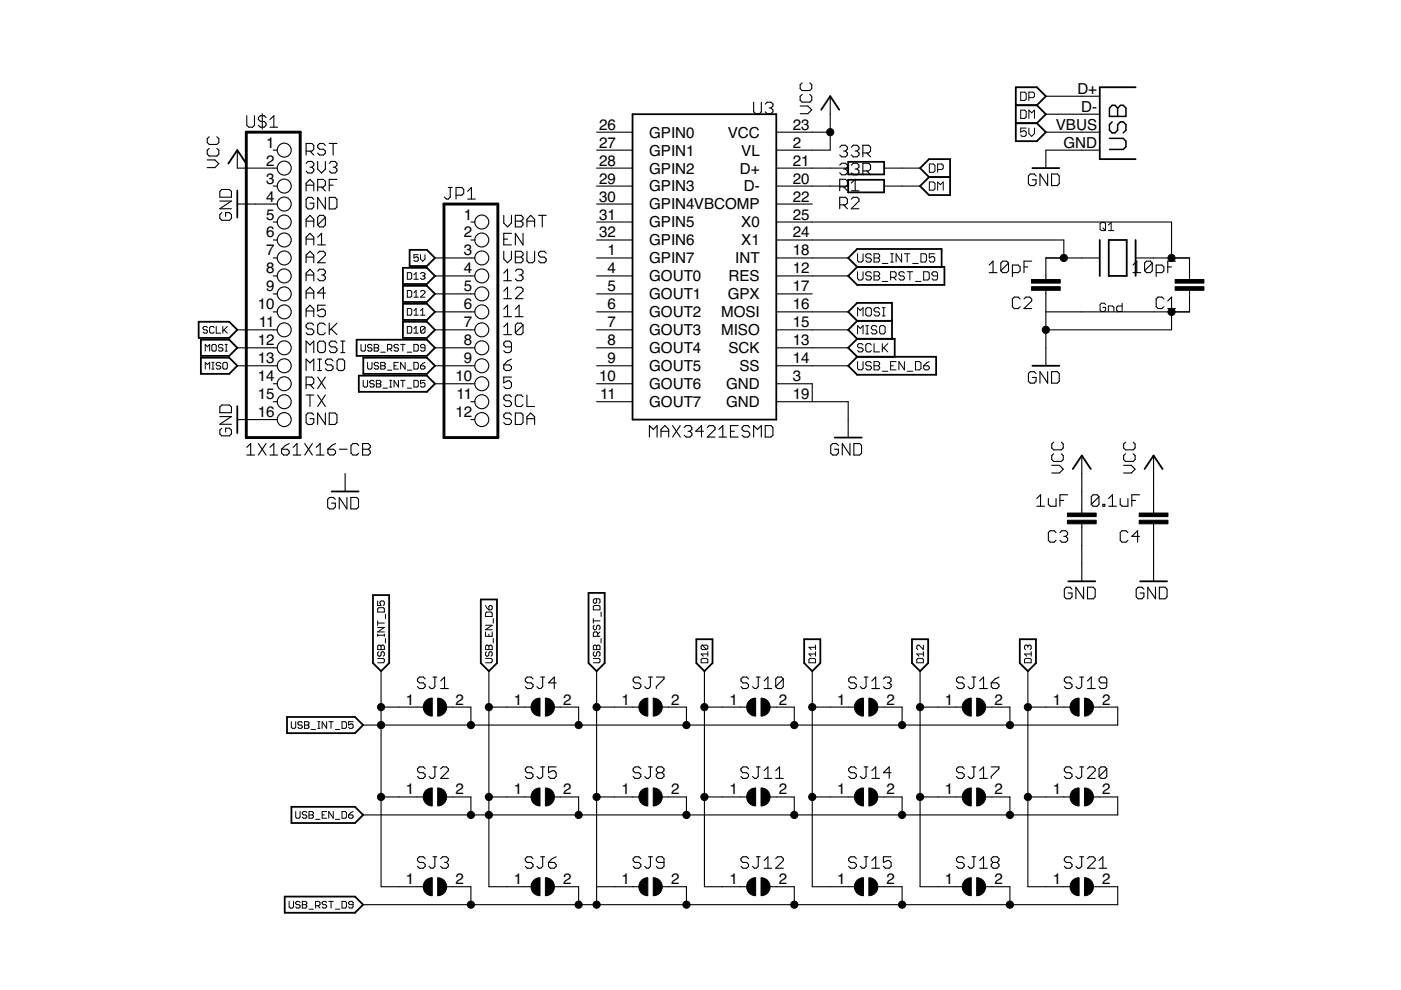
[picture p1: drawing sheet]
<svg xmlns="http://www.w3.org/2000/svg" width="297mm" height="210mm" viewBox="0 0 297 210" stroke-linecap="round" stroke-linejoin="round" font-family="sans-serif">
<g fill="none" stroke="#000" stroke-width=".23">
<path d="M170.1 17.6l-.4 .4v.8l.4 .4h1.6l.4-.4v-.8l-.4-.4M43.9 33.9h1.7l.8 .8-.8 .8h-1.7M44.4 31.5l-.5 .4v.8l.5 .4h1.6l.4-.4v-.8l-.4-.4M44.4 29l-.5 .4v.8l.5 .4h1.6l.4-.4v-.8l-.4-.4M50.3 31.8v3.8h8.5M52.3 24.5v2.1l.4 .4h.9l.4-.4v-2.1M55.6 24.1v3.3M56.4 24.9l-.4-.4h-.8l-.4 .4v.4l.4 .4h.8l.4 .4v.5l-.4 .4h-.8l-.4-.4M57.2 25.3l.9-.8v2.5M57.2 27h1.7M57.9 31.8h.9M57.9 39.5h.9"/>
<path d="M64.9 32h1.2l.4-.4v-.8l-.4-.4h-1.2v2.5M64.9 34.6l.4-.4h.8l.4 .4v.5l-.4 .4M64.9 39.3h1.6M65.7 35.5h.4M65.7 32l.8 .9M66.1 35.5l.4 .4v.4l-.4 .4h-.8l-.4-.4M67.4 34.2v1.7l.8 .8 .8-.8v-1.7M67.4 39.7h1.2l.4-.4v-.8l-.4-.5h-1.2v2.5M68.2 39.7l.8 .8M69 30.8l-.4-.4h-.8l-.4 .4v.4l.4 .4h.8l.4 .4v.5l-.4 .4h-.8l-.4-.4M69.8 34.6l.4-.4h.8l.4 .4v.5l-.4 .4M69.8 39.3h.8"/>
<path d="M69.8 30.4h1.6M70.6 35.5h.4M70.6 30.4v2.5M71 35.5l.4 .4v.4l-.4 .4h-.8l-.4-.4M71.4 38h-1.6v2.5M95 39.8h.9M95.5 39.8v2l-.5 .4h-.4l-.4-.4M126.5 28h7.6M126.5 31.8h7.6M126.5 35.6h7.6M126.5 39.5h7.6M159.8 21.7v2l.4 .4h.8l.4-.4v-2"/>
<path d="M162.2 22.1l.5-.4h.8l.4 .4v.4l-.4 .4M163.1 22.9h.4M163.5 22.9l.4 .4v.4l-.4 .4h-.8l-.5-.4M164.6 28h11.4M164.6 35.6h15.2M164.6 39.5h15.2M169.7 22.5h1.6l.8 .8-.8 .8h-1.6M170.1 20l-.4 .4v.9l.4 .4h1.6l.4-.4v-.9l-.4-.4M176 20.4v11.4h-11.4M178 39.6h1.3l.4-.4v-.8l-.4-.4h-1.3v2.4M178 31.2l.5-.4h.8l.4 .4v.4l-.4 .4M178 35l.5-.4h.8l.4 .4v.4l-.4 .4"/>
<path d="M178.9 32h.4M178.9 35.8h.4M178.9 39.6l.8 .8M179.3 32l.4 .4v.5l-.4 .4h-.8l-.5-.4M179.3 35.8l.4 .4v.4l-.4 .5h-.8l-.5-.5M180.5 31.2l.4-.4h.8l.4 .4v.4l-.4 .4M180.5 35l.4-.4h.8l.4 .4v.4l-.4 .4M180.5 38.8l.8-.8v2.4M181.3 32h.4M181.3 35.8h.4M181.7 32l.4 .4v.5l-.4 .4h-.8l-.4-.4M181.7 35.8l.4 .4v.4l-.4 .5h-.8l-.4-.5"/>
<path d="M182.9 32.4h1.3l.4-.4v-.8l-.4-.4h-1.3v2.5M182.9 36.2h1.3l.4-.4v-.8l-.4-.4h-1.3v2.5M183.8 32.4l.8 .9M183.8 36.2l.8 .9M187.5 35.6h7.6M187.5 39.5h7.6M219.7 37.3l-.4-.4h-.9l-.4 .4v1.6l.4 .4h.9l.4-.4v-.8h-.8M221.7 28h11.5M221.7 20.4h11.5M221.7 24.2h11.5M222.1 36.9v2.4l-1.6-2.4v2.4M222.9 36.9h1.3l.4 .4v1.6l-.4 .4h-1.3z"/>
<path d="M233.2 31.8h-11.5v3.8M46.6 40.6l.4-.4h1.6l.5 .4v1.2h-2.5zM46.6 42.6h2.5l-2.5 1.7h2.5M47 45.1l-.4 .4v.8l.4 .4h1.6l.5-.4v-.8l-.5-.4h-.8v.8M50.3 43.3h8.5M57.9 47.1h.9M57.9 50.9h.9M57.9 54.7h.9M57.9 58.5h.9M64.9 40.5v-1.6l.8-.9 .8 .9v1.6M64.9 48.1v-1.6l.8-.8 .8 .8v1.6M64.9 51.9v-1.6l.8-.8 .8 .8v1.6"/>
<path d="M64.9 55.7v-1.6l.8-.8 .8 .8v1.6M64.9 59.5v-1.6l.8-.8 .8 .8v1.6M64.9 58.3h1.6M64.9 54.5h1.6M64.9 50.7h1.6M64.9 46.9h1.6M66.5 42.3l-.4-.5h-.8l-.4 .5v1.6l.4 .4h.8l.4-.4v-.8h-.8M67.4 53.7l.4-.4h.8l.4 .4v.4l-1.6 1.6h1.6M67.4 57.5l.4-.4h.8l.4 .4v.4l-.4 .4M67.4 50.3l.8-.8v2.4M67.4 51.9h1.6M68.2 58.3h.4"/>
<path d="M68.6 58.3l.4 .4v.4l-.4 .4h-.8l-.4-.4M69 41.8v2.5l-1.6-2.5v2.5M69 46.1l-.4-.4h-.8l-.4 .4v1.6M69 46.1v1.6l-.4 .4h-.8l-.4-.4M69 46.1l-1.6 1.6M69.8 41.8h1.2l.4 .5v1.6l-.4 .4h-1.2zM92.2 54.7h8.5M92.2 58.5h8.5M96.7 41.4h1.2l.4-.4v-.8l-.4-.4h-1.2v2.4M99.1 42.2h1.7M99.1 40.6l.8-.8v2.4M99.8 47.1h.9"/>
<path d="M99.8 50.9h.9M106.8 59.5h1.6M106.8 50.7h.8M106.8 45.7v1.6l.8 .8 .8-.8v-1.6M106.8 53.3v1.6l.8 .8 .8-.8v-1.6M106.8 57.9l.8-.8v2.4M108.4 49.5h-1.6v2.4h1.6M109.3 57.5l.4-.4h.8l.4 .4v.4l-.4 .4M109.3 54.5h1.2M109.3 53.3h1.2l.4 .4v.4l-.4 .4 .4 .4v.4l-.4 .4h-1.2zM109.3 46.9h1.2M109.3 45.7h1.2l.4 .4v.4l-.4 .4 .4 .4v.4l-.4 .4h-1.2z"/>
<path d="M110.1 58.3h.4M110.5 58.3l.4 .4v.4l-.4 .4h-.8l-.4-.4M110.9 49.5v2.4l-1.6-2.4v2.4M111.7 53.3v2l.4 .4h.8l.4-.4v-2M111.7 46.9h1.6M111.7 48.1v-1.6l.8-.8 .8 .8v1.6M114.2 45.7h1.6M115 45.7v2.4M115.8 53.7l-.4-.4h-.8l-.4 .4v.4l.4 .4h.8l.4 .4v.4l-.4 .4h-.8l-.4-.4M126.5 43.3h7.6M126.5 47.1h7.6M126.5 50.9h7.6"/>
<path d="M126.5 54.7h7.6M126.5 58.5h7.6M164.6 47.1h83.8v7.6M164.6 43.3h7.6M164.6 50.9h61v3.8M164.6 54.7h15.2M164.6 58.5h15.2M178 43.4h1.3l.4-.4v-.8l-.4-.4h-1.3v2.5M178.9 43.4l.8 .9M180.5 42.2l.4-.4h.8l.4 .4v.4l-1.6 1.7h1.6M180.5 40.4h1.6M209.7 57.8h1.7"/>
<path d="M209.7 56.2l.8-.8v2.4M213.8 55.8v1.6l-.4 .4h-.8l-.4-.4M213.8 55.8l-.4-.4h-.8l-.4 .4v1.6M213.8 55.8l-1.6 1.6M214.7 57.8h1.2l.4-.4v-.8l-.4-.4h-1.2v2.4M217.1 56.6h.8M218.7 55.4h-1.6v2.4M233.2 54.7h-11.5v4.6M240.2 56.2l.8-.8v2.4M240.2 57.8h1.7M240.8 54.7h11.4v4.6M244.3 55.8v1.6l-.4 .4h-.8l-.4-.4"/>
<path d="M244.3 55.8l-.4-.4h-.8l-.4 .4v1.6M244.3 55.8l-1.6 1.6M245.1 57.8h1.2l.5-.4v-.8l-.5-.4h-1.2v2.4M247.6 56.6h.8M249.2 55.4h-1.6v2.4M50.3 69.9h8.5M50.3 73.7h8.5M50.3 77.6h8.5M57.9 62.3h.9M57.9 66.1h.9M64.9 63.3v-1.6l.8-.8 .8 .8v1.6M64.9 67.1v-1.6l.8-.8 .8 .8v1.6"/>
<path d="M64.9 74.8v-2.5l.8 .8 .8-.8v2.5M64.9 78.6v-2.5l.8 .8 .8-.8v2.5M64.9 65.9h1.6M64.9 62.1h1.6M66.5 68.9l-.4-.4h-.8l-.4 .4v.4l.4 .4h.8l.4 .4v.4l-.4 .5h-.8l-.4-.5M67.4 79.9l1.6 2.5M67.4 78.6h.8M67.4 76.1h.8M67.8 76.1v2.5M67.8 72.3h.8l.4 .4v1.7l-.4 .4h-.8l-.4-.4v-1.7zM69 79.9l-1.6 2.5M69 64.7h-1.6v1.2l.8-.4h.4l.4 .4v.8l-.4 .4h-.8l-.4-.4"/>
<path d="M69 68.9l-.4-.4h-.8l-.4 .4v1.6l.4 .5h.8l.4-.5M69 62.1h-1.6l1.2-1.2v2.4M69.8 68.5v2.5M70.2 69.7l1.2 1.3M70.6 76.5l-.4-.4h-.8l-.4 .4v.4l.4 .5h.8l.4 .4v.4l-.4 .4h-.8l-.4-.4M71.4 72.7l-.4-.4h-.8l-.4 .4v.4l.4 .5h.8l.4 .4v.4l-.4 .4h-.8l-.4-.4M71.4 68.5l-1.6 1.6M71.5 76.5l.4-.4h.8l.4 .4v1.7l-.4 .4h-.8l-.4-.4zM72.3 72.3h.8M72.3 74.8h.8M72.7 72.3v2.5M92.2 62.3h8.5"/>
<path d="M92.2 66.1h8.5M92.2 69.9h8.5M92.2 73.7h8.5M92.2 77.6h8.5M106.8 77.4h1.2l.4 .4v.4l-.4 .4h-.8l-.4-.4zM106.8 71h1.6M106.8 67.1h1.6M106.8 69.3l.8-.8v2.5M106.8 61.7l.8-.8v2.4M106.8 65.5l.8-.8v2.4M106.8 63.3h1.6M108.4 79.9h-1.6v1.3l.8-.4h.4l.4 .4v.8l-.4 .4h-.8l-.4-.4"/>
<path d="M108.4 73.6h-1.2l-.4-.5v-.4l.4-.4h.8l.4 .4v1.7l-.4 .4h-.8l-.4-.4M108.4 76.1l-.8 .4-.8 .9M109.3 67.1h1.6M109.3 61.3l.4-.4h.8l.4 .4v.4l-1.6 1.6h1.6M109.3 65.5l.8-.8v2.4M110.9 68.9l-.4-.4h-.8l-.4 .4v1.6M110.9 68.9v1.6l-.4 .5h-.8l-.4-.5M110.9 68.9l-1.6 1.6M126.5 62.3h7.6M126.5 66.1h7.6M126.5 69.9h7.6M126.5 73.7h7.6"/>
<path d="M126.5 77.6h7.6M164.6 62.3h7.6M164.6 66.1h15.2M164.6 69.9h15.2M164.6 73.7h15.2M164.6 77.6h15.2M216.3 63.4l-.4-.4h-.8l-.4 .4v1.6l.4 .4h.8l.4-.4M217.1 63.4l.4-.4h.8l.4 .4v.4l-1.6 1.6h1.6M219.7 79.2l-.4-.4h-.9l-.4 .4v1.6l.4 .4h.9l.4-.4v-.8h-.8M221.7 61.6v16M222.1 78.8v2.4l-1.6-2.4v2.4M222.9 78.8h1.3l.4 .4v1.6l-.4 .4h-1.3z"/>
<path d="M246.8 63.4l-.5-.4h-.8l-.4 .4v1.6l.4 .4h.8l.5-.4M247.6 65.4h1.6M247.6 63.8l.8-.8v2.4M248.4 66.1v3.8h-26.7M252.2 61.6v4.5h-30.5M46.6 86.3l.4-.4h1.6l.5 .4v1.2h-2.5zM46.6 88.3h2.5l-2.5 1.7h2.5M47 90.8l-.4 .4v.8l.4 .4h1.6l.5-.4v-.8l-.5-.4h-.8v.8M50.3 89h8.5M52.3 96.5h1.7M52.3 94.8l.8-.8v2.5M54.8 94l1.6 2.5"/>
<path d="M56.4 94l-1.6 2.5M57.2 96.5h1.7M57.2 94.8l.9-.8v2.5M57.9 81.4h.9M57.9 85.2h.9M59.7 95.2h1.2l.4 .5v.4l-.4 .4h-.8l-.4-.4zM61.3 94l-.8 .4-.8 .8M62.1 96.5h1.7M62.1 94.8l.9-.8v2.5M64.6 94l1.6 2.5M64.9 81.6h1.2l.4-.4v-.9l-.4-.4h-1.2v2.5M64.9 83.8h1.6"/>
<path d="M65.7 81.6l.8 .8M65.7 83.8v2.4M66.2 94l-1.6 2.5M66.5 88l-.4-.4h-.8l-.4 .4v1.6l.4 .4h.8l.4-.4v-.8h-.8M67.1 96.5h1.6M67.1 94.8l.8-.8v2.5M67.4 83.8l1.6 2.4M69 83.8l-1.6 2.4M69 87.6v2.4l-1.6-2.4v2.4M69.5 95.2h1.2l.4 .5v.4l-.4 .4h-.8l-.4-.4zM69.8 87.6h1.2l.4 .4v1.6l-.4 .4h-1.2zM71.1 94l-.8 .4-.8 .8"/>
<path d="M72 95.2h1.6M76.1 94.4l-.5-.4h-.8l-.4 .4v1.7l.4 .4h.8l.5-.4M76.9 94h1.2l.4 .4v.4l-.4 .4 .4 .5v.4l-.4 .4h-1.2zM76.9 95.2h1.2M92.2 81.4h8.5M99.8 85.2h.9M99.8 89h.9M108.4 84.2l-.4-.4h-.8l-.4 .4v.4l.4 .4h.8l.4 .4v.4l-.4 .4h-.8l-.4-.4M108.4 88l-.4-.4h-.8l-.4 .4v.4l.4 .4h.8l.4 .4v.4l-.4 .4h-.8l-.4-.4M109.3 87.6h1.2l.4 .4v1.6l-.4 .4h-1.2zM110.9 84.2l-.4-.4h-.8l-.4 .4v1.6l.4 .4h.8l.4-.4M111.7 88.8h1.6"/>
<path d="M111.7 83.8v2.4h1.6M111.7 90v-1.6l.8-.8 .8 .8v1.6M126.5 81.4h7.6M126.5 85.2h7.6M137.7 92.7v-2.5l.8 .8 .8-.8v2.5M140.1 92.7v-1.7l.9-.8 .8 .8v1.7M140.1 91.4h1.7M142.6 90.2l1.6 2.5M144.2 90.2l-1.6 2.5M145.1 90.6l.4-.4h.8l.4 .4v.4l-.4 .4M145.9 91.4h.4M146.3 91.4l.4 .5v.4l-.4 .4h-.8l-.4-.4"/>
<path d="M149.1 91.4h-1.6l1.2-1.2v2.5M150 90.6l.4-.4h.8l.4 .4v.4l-1.6 1.7h1.6M152.4 92.7h1.7M152.4 91l.8-.8v2.5M154.9 91.4h.8M156.5 90.2h-1.6v2.5h1.6M159 90.6l-.4-.4h-.8l-.5 .4v.4l.5 .4h.8l.4 .5v.4l-.4 .4h-.8l-.5-.4M159.8 92.7v-2.5l.8 .8 .8-.8v2.5M162.2 90.2h1.3l.4 .4v1.7l-.4 .4h-1.3zM164.6 81.4h7.6v3.8M164.6 85.2h15.2v7.6M177.8 94.4l-.4-.4h-.8l-.5 .4v1.7l.5 .4h.8l.4-.4v-.9h-.8"/>
<path d="M180.2 94v2.5l-1.6-2.5v2.5M181 94h1.3l.4 .4v1.7l-.4 .4h-1.3zM223 98.7h1.6l.8 .8-.8 .8h-1.6M223.4 96.2l-.4 .4v.8l.4 .4h1.6l.4-.4v-.8l-.4-.4M223.4 93.7l-.4 .4v.9l.4 .4h1.6l.4-.4v-.9l-.4-.4M229.4 96.6v12.2M238.2 98.7h1.7l.8 .8-.8 .8h-1.7M238.6 96.2l-.4 .4v.8l.4 .4h1.7l.4-.4v-.8l-.4-.4M238.6 93.7l-.4 .4v.9l.4 .4h1.7l.4-.4v-.9l-.4-.4M244.6 96.6v12.2M71.1 105.9l-.4-.4h-.8l-.4 .4v1.6l.4 .4h.8l.4-.4v-.8h-.8M73.2 100.4v3.8"/>
<path d="M73.6 105.5v2.4l-1.7-2.4v2.4M74.4 105.5h1.2l.4 .4v1.6l-.4 .4h-1.2zM219.8 105.7l.8-.8v2.4M219.8 107.3h1.6M222.3 105.7v1.2l.4 .4h1.2v-1.6M223.9 112.9l-.4-.4h-.8l-.4 .4v1.7l.4 .4h.8l.4-.4M224.7 106.1h.8M224.7 112.9l.4-.4h.9l.4 .4v.4l-.4 .4M225.5 113.7h.5M226 113.7l.4 .4v.5l-.4 .4h-.9l-.4-.4M226.4 104.9h-1.7v2.4M229.4 111.1v12.2"/>
<path d="M233 105.3v1.6l-.4 .4h-.8l-.4-.4M233 105.3l-.4-.4h-.8l-.4 .4v1.6M233 105.3l-1.6 1.6M233.8 106.9h.4v.4h-.4zM235.1 107.3h1.6M235.1 105.7l.8-.8v2.4M237.5 105.7v1.2l.4 .4h1.2v-1.6M239.1 112.9l-.4-.4h-.8l-.4 .4v1.7l.4 .4h.8l.4-.4M240 106.1h.8M241.6 104.9h-1.6v2.4M241.6 113.7h-1.6l1.2-1.2v2.5M244.6 111.1v12.2"/>
<path d="M227.3 124.9l-.4-.4h-.8l-.4 .4v1.6l.4 .5h.8l.4-.5v-.8h-.8M229.7 124.5v2.5l-1.6-2.5v2.5M230.6 124.5h1.2l.4 .4v1.6l-.4 .5h-1.2zM242.5 124.9l-.4-.4h-.8l-.4 .4v1.6l.4 .5h.8l.4-.5v-.8h-.8M245 124.5v2.5l-1.6-2.5v2.5M245.8 124.5h1.2l.4 .4v1.6l-.4 .5h-1.2zM80.8 149.9h8.9M80.8 142.3v45.7h8.9M90.1 144l-.4-.4h-.8l-.4 .4v.4l.4 .4h.8l.4 .4v.4l-.4 .4h-.8l-.4-.4M91.8 143.6h.8M92.2 143.6v2l-.4 .4h-.4l-.4-.4M93.4 146h1.7"/>
<path d="M93.4 144.4l.9-.8v2.4M94.7 149.9h5.1v3.8M103.7 149.9h8.9M103.7 142.3v45.7h8.9M113 144l-.4-.4h-.8l-.4 .4v.4l.4 .4h.8l.4 .4v.4l-.4 .4h-.8l-.4-.4M114.6 143.6h.9M115.1 143.6v2l-.5 .4h-.4l-.4-.4M117.5 149.9h5.2v3.8M117.9 144.8h-1.6l1.2-1.2v2.4M126.5 149.9h8.9M126.5 142.3v49.5M135.9 144l-.5-.4h-.8l-.4 .4v.4l.4 .4h.8l.5 .4v.4l-.5 .4h-.8l-.4-.4"/>
<path d="M137.5 143.6h.8M137.9 143.6v2l-.4 .4h-.4l-.4-.4M139.1 143.6h1.7v.4l-1.7 1.6v.4M140.4 149.9h5.1v3.8M149.4 149.9h8.9M149.4 142.3v45.7h8.9M158.7 144l-.4-.4h-.8l-.4 .4v.4l.4 .4h.8l.4 .4v.4l-.4 .4h-.8l-.4-.4M160.4 143.6h.8M160.8 143.6v2l-.4 .4h-.4l-.4-.4M162 146h1.6M162 144.4l.8-.8v2.4M163.3 149.9h5.1v3.8"/>
<path d="M166.1 144l-.4-.4h-.8l-.4 .4v1.6M166.1 144v1.6l-.4 .4h-.8l-.4-.4M166.1 144l-1.6 1.6M172.2 149.9h9M172.2 142.3v45.7h9M181.6 144l-.4-.4h-.8l-.5 .4v.4l.5 .4h.8l.4 .4v.4l-.4 .4h-.8l-.5-.4M183.2 143.6h.8M183.6 143.6v2l-.4 .4h-.4l-.4-.4M184.8 146h1.7M184.8 144.4l.9-.8v2.4M186.1 149.9h5.2v3.8M187.3 144l.4-.4h.8l.4 .4v.4l-.4 .4"/>
<path d="M188.1 144.8h.4M188.5 144.8l.4 .4v.4l-.4 .4h-.8l-.4-.4M195.1 149.9h8.9M195.1 142.3v45.7h8.9M204.4 144l-.4-.4h-.8l-.4 .4v.4l.4 .4h.8l.4 .4v.4l-.4 .4h-.8l-.4-.4M206.1 143.6h.8M206.5 143.6v2l-.4 .4h-.4l-.4-.4M207.7 146h1.6M207.7 144.4l.8-.8v2.4M209 149.9h5.1v3.8M210.2 144.8h1.2l.4 .4v.4l-.4 .4h-.8l-.4-.4zM211.8 143.6l-.8 .4-.8 .8"/>
<path d="M217.9 149.9h9M217.9 142.3v45.7h9M227.3 144l-.4-.4h-.8l-.4 .4v.4l.4 .4h.8l.4 .4v.4l-.4 .4h-.8l-.4-.4M228.9 143.6h.8M229.3 143.6v2l-.4 .4h-.4l-.4-.4M230.6 144.4l.8-.8v2.4M230.6 146h1.6M231.8 149.9h5.2v3.8h-160M234.7 144.8h-1.3l-.4-.4v-.4l.4-.4h.9l.4 .4v1.6l-.4 .4h-.9l-.4-.4M80.8 169h8.9M90.1 163l-.4-.4h-.8l-.4 .4v.4l.4 .4h.8l.4 .4v.4l-.4 .4h-.8l-.4-.4M91.8 162.6h.8"/>
<path d="M92.2 162.6v2l-.4 .4h-.4l-.4-.4M93.4 163l.4-.4h.9l.4 .4v.4l-1.7 1.6h1.7M94.7 169h5.1v3.8M103.7 169h8.9M113 163l-.4-.4h-.8l-.4 .4v.4l.4 .4h.8l.4 .4v.4l-.4 .4h-.8l-.4-.4M114.6 162.6h.9M115.1 162.6v2l-.5 .4h-.4l-.4-.4M117.5 169h5.2v3.8M117.9 162.6h-1.6v1.2l.8-.4h.4l.4 .4v.8l-.4 .4h-.8l-.4-.4M126.5 169h8.9M135.9 163l-.5-.4h-.8l-.4 .4v.4l.4 .4h.8l.5 .4v.4l-.5 .4h-.8l-.4-.4M137.5 162.6h.8"/>
<path d="M137.9 162.6v2l-.4 .4h-.4l-.4-.4M139.6 163.8l-.5-.4v-.4l.5-.4h.8l.4 .4v.4l-.4 .4M139.6 163.8h.8M139.6 163.8l-.5 .4v.4l.5 .4h.8l.4-.4v-.4l-.4-.4M140.4 169h5.1v3.8M149.4 169h8.9M158.7 163l-.4-.4h-.8l-.4 .4v.4l.4 .4h.8l.4 .4v.4l-.4 .4h-.8l-.4-.4M160.4 162.6h.8M160.8 162.6v2l-.4 .4h-.4l-.4-.4M162 165h1.6M162 163.4l.8-.8v2.4M163.3 169h5.1v3.8"/>
<path d="M164.5 165h1.6M164.5 163.4l.8-.8v2.4M172.2 169h9M181.6 163l-.4-.4h-.8l-.5 .4v.4l.5 .4h.8l.4 .4v.4l-.4 .4h-.8l-.5-.4M183.2 162.6h.8M183.6 162.6v2l-.4 .4h-.4l-.4-.4M184.8 165h1.7M184.8 163.4l.9-.8v2.4M186.1 169h5.2v3.8M188.9 163.8h-1.6l1.2-1.2v2.4M195.1 169h8.9M204.4 163l-.4-.4h-.8l-.4 .4v.4l.4 .4h.8l.4 .4v.4l-.4 .4h-.8l-.4-.4"/>
<path d="M206.1 162.6h.8M206.5 162.6v2l-.4 .4h-.4l-.4-.4M207.7 165h1.6M207.7 163.4l.8-.8v2.4M209 169h5.1v3.8M210.2 162.6h1.6v.4l-1.6 1.6v.4M217.9 169h9M227.3 163l-.4-.4h-.8l-.4 .4v.4l.4 .4h.8l.4 .4v.4l-.4 .4h-.8l-.4-.4M228.9 162.6h.8M229.3 162.6v2l-.4 .4h-.4l-.4-.4M230.6 163l.4-.4h.8l.4 .4v.4l-1.6 1.6h1.6M231.8 169h5.2v3.8h-160"/>
<path d="M234.7 163l-.4-.4h-.9l-.4 .4v1.6M234.7 163v1.6l-.4 .4h-.9l-.4-.4M234.7 163l-1.7 1.6M90.1 182.1l-.4-.4h-.8l-.4 .4v.4l.4 .4h.8l.4 .4v.4l-.4 .4h-.8l-.4-.4M91.8 181.7h.8M92.2 181.7v2l-.4 .4h-.4l-.4-.4M93.4 182.1l.4-.4h.9l.4 .4v.4l-.4 .4M94.3 182.9h.4M94.7 182.9l.4 .4v.4l-.4 .4h-.9l-.4-.4M94.7 188h5.1v3.8M113 182.1l-.4-.4h-.8l-.4 .4v.4l.4 .4h.8l.4 .4v.4l-.4 .4h-.8l-.4-.4M114.6 181.7h.9"/>
<path d="M115.1 181.7v2l-.5 .4h-.4l-.4-.4M116.3 182.9h1.2l.4 .4v.4l-.4 .4h-.8l-.4-.4zM117.5 188h5.2v3.8M117.9 181.7l-.8 .4-.8 .8M126.5 188h8.9M135.9 182.1l-.5-.4h-.8l-.4 .4v.4l.4 .4h.8l.5 .4v.4l-.5 .4h-.8l-.4-.4M137.5 181.7h.8M137.9 181.7v2l-.4 .4h-.4l-.4-.4M140.4 188h5.1v3.8M140.8 182.9h-1.2l-.5-.4v-.4l.5-.4h.8l.4 .4v1.6l-.4 .4h-.8l-.5-.4M158.7 182.1l-.4-.4h-.8l-.4 .4v.4l.4 .4h.8l.4 .4v.4l-.4 .4h-.8l-.4-.4M160.4 181.7h.8"/>
<path d="M160.8 181.7v2l-.4 .4h-.4l-.4-.4M162 184.1h1.6M162 182.5l.8-.8v2.4M163.3 188h5.1v3.8M164.5 182.1l.4-.4h.8l.4 .4v.4l-1.6 1.6h1.6M181.6 182.1l-.4-.4h-.8l-.5 .4v.4l.5 .4h.8l.4 .4v.4l-.4 .4h-.8l-.5-.4M183.2 181.7h.8M183.6 181.7v2l-.4 .4h-.4l-.4-.4M184.8 184.1h1.7M184.8 182.5l.9-.8v2.4M186.1 188h5.2v3.8M188.9 181.7h-1.6v1.2l.8-.4h.4l.4 .4v.8l-.4 .4h-.8l-.4-.4"/>
<path d="M204.4 182.1l-.4-.4h-.8l-.4 .4v.4l.4 .4h.8l.4 .4v.4l-.4 .4h-.8l-.4-.4M206.1 181.7h.8M206.5 181.7v2l-.4 .4h-.4l-.4-.4M207.7 184.1h1.6M207.7 182.5l.8-.8v2.4M209 188h5.1v3.8M210.6 182.9l-.4-.4v-.4l.4-.4h.8l.4 .4v.4l-.4 .4M210.6 182.9h.8M210.6 182.9l-.4 .4v.4l.4 .4h.8l.4-.4v-.4l-.4-.4M227.3 182.1l-.4-.4h-.8l-.4 .4v.4l.4 .4h.8l.4 .4v.4l-.4 .4h-.8l-.4-.4M228.9 181.7h.8M229.3 181.7v2l-.4 .4h-.4l-.4-.4"/>
<path d="M230.6 182.1l.4-.4h.8l.4 .4v.4l-1.6 1.6h1.6M231.8 188h5.2v3.8h-160M233 182.5l.8-.8v2.4M233 184.1h1.7"/>
<circle cx="60.3" cy="31.8" r="1.48"/>
<circle cx="60.3" cy="35.6" r="1.48"/>
<circle cx="60.3" cy="39.5" r="1.48"/>
<circle cx="60.3" cy="50.9" r="1.48"/>
<circle cx="60.3" cy="54.7" r="1.48"/>
<circle cx="60.3" cy="43.3" r="1.48"/>
<circle cx="60.3" cy="47.1" r="1.48"/>
<circle cx="60.3" cy="58.5" r="1.48"/>
<circle cx="102.2" cy="47.1" r="1.48"/>
<circle cx="102.2" cy="54.7" r="1.48"/>
<circle cx="102.2" cy="50.9" r="1.48"/>
<circle cx="102.2" cy="58.5" r="1.48"/>
<circle cx="60.3" cy="69.9" r="1.48"/>
<circle cx="60.3" cy="62.3" r="1.48"/>
<circle cx="60.3" cy="66.1" r="1.48"/>
<circle cx="60.3" cy="73.7" r="1.48"/>
<circle cx="60.3" cy="77.6" r="1.48"/>
<circle cx="102.2" cy="66.1" r="1.48"/>
<circle cx="102.2" cy="69.9" r="1.48"/>
<circle cx="102.2" cy="77.6" r="1.48"/>
<circle cx="102.2" cy="73.7" r="1.48"/>
<circle cx="102.2" cy="62.3" r="1.48"/>
<circle cx="60.3" cy="89" r="1.48"/>
<circle cx="60.3" cy="85.2" r="1.48"/>
<circle cx="60.3" cy="81.4" r="1.48"/>
<circle cx="102.2" cy="89" r="1.48"/>
<circle cx="102.2" cy="81.4" r="1.48"/>
<circle cx="102.2" cy="85.2" r="1.48"/>
</g>
<g fill="none" stroke="#000" stroke-width=".21">
<path d="M216.4 19.5h.9l.3 .3v1.2l-.3 .3h-.9zM197 34.8h.9l.3 .3v1.1l-.3 .3h-.9zM197 38.6h.9l.3 .3v1.1l-.3 .3h-.9zM198.8 35.9h.9l.3-.3v-.5l-.3-.3h-.9v1.7M216.4 23.3h.9l.3 .3v1.2l-.3 .3h-.9zM217.6 27.2h-1.2v.8l.6-.3h.3l.3 .3v.6l-.3 .3h-.6l-.3-.3M218.1 20.7h.9l.3-.3v-.6l-.3-.3h-.9v1.8M218.1 25.1v-1.8l.6 .6 .6-.6v1.8M218.1 27.2v1.1l.6 .6 .6-.6v-1.1M86.4 57.8h.7l.2 .2v1l-.2 .2h-.7zM87.8 58.3l.4-.5v1.4M87.8 59.2h.9"/>
<path d="M88.7 54h-.9v.7l.7-.2 .2 .2v.5l-.2 .2h-.5l-.2-.2M89.2 54v.9l.4 .5 .5-.5v-.9M89.2 58l.2-.2h.5l.2 .2v.3l-.2 .2M89.6 58.5h.3M89.9 58.5l.2 .2v.3l-.2 .2h-.5l-.2-.2M181.8 53.8v1.5l.3 .3h.6l.3-.3v-1.5M181.8 57.6v1.5l.3 .3h.6l.3-.3v-1.5M184.7 54.1l-.3-.3h-.5l-.3 .3v.3l.3 .3h.5l.3 .3v.3l-.3 .3h-.5l-.3-.3M184.7 57.9l-.3-.3h-.5l-.3 .3v.3l.3 .3h.5l.3 .3v.3l-.3 .3h-.5l-.3-.3M185.3 53.8h.9l.3 .3v.3l-.3 .3 .3 .3v.3l-.3 .3h-.9zM185.3 57.6h.9l.3 .3v.3l-.3 .3 .3 .3v.3l-.3 .3h-.9zM185.3 54.7h.9"/>
<path d="M185.3 58.5h.9M187.1 55.9h1.1M187.1 59.7h1.1M188.8 55.6h.6M188.8 53.8h.6M188.8 58.8h.9l.3-.3v-.6l-.3-.3h-.9v1.8M189.1 53.8v1.8M189.4 58.8l.6 .6M191.2 53.8v1.8l-1.2-1.8v1.8M191.7 53.8h1.2M191.7 57.9l-.2-.3h-.6l-.3 .3v.3l.3 .3h.6l.2 .3v.3l-.2 .3h-.6l-.3-.3M192.3 53.8v1.8"/>
<path d="M192.3 57.6h1.2M192.9 57.6v1.8M193.5 55.9h1.2M194.1 59.7h1.2M195.3 53.8h.8l.3 .3v1.2l-.3 .3h-.8zM195.8 57.6h.9l.3 .3v1.2l-.3 .3h-.9zM198.2 53.8h-1.2v.9l.6-.3h.3l.3 .3v.6l-.3 .3h-.6l-.3-.3M198.8 58.5h-.9l-.3-.3v-.3l.3-.3h.6l.3 .3v1.2l-.3 .3h-.6l-.3-.3M198.8 40.3v-1.7l.6 .6 .6-.6v1.7M233.2 47.4l.3-.2h.6l.3 .2v1.2l-.3 .3h-.6l-.3-.3zM233.8 48.3l.6 .6M235 48.9h1.2"/>
<path d="M235 47.7l.6-.5v1.7M43.5 74.4v-1.4l.5 .5 .4-.5v1.4M43.5 78.3v-1.5l.5 .5 .4-.5v1.5M44 69.4l-.2-.2h-.5l-.2 .2v.3l.2 .2h.5l.2 .3-.2 .4h-.5l-.2-.2M44.9 78.3h.5M44.9 76.8h.5M45.1 73h.5l.2 .3v.9l-.2 .2h-.5l-.2-.2v-.9zM45.1 76.8v1.5M45.4 69.4l-.3-.2h-.4l-.3 .2v1l.3 .2h.4l.3-.2M45.8 69.2v1.4h1M46.8 77.1l-.3-.3h-.4l-.3 .5 .3 .3h.4l.3 .2v.2l-.3 .3h-.4l-.3-.3M47.2 77.1l.3-.3h.5l.2 .3v.9l-.2 .3h-.5l-.3-.3z"/>
<path d="M47.2 69.2v1.4M47.3 73.3l-.3-.3h-.5l-.2 .3v.2l.2 .2h.5l.3 .5-.3 .2h-.5l-.2-.2M47.5 69.9l.7 .7M47.7 73h.5M47.7 74.4h.5M48 73v1.4M48.2 69.2l-1 1M76.5 73v1.2l.3 .2h.4l.3-.2v-1.2M77.9 76.8v1.2l.3 .3h.4l.3-.3v-1.2M78.9 73.3l-.3-.3h-.4l-.3 .3v.2l.3 .2h.4l.3 .3-.3 .4h-.4l-.3-.2M79.3 73h.7l.3 .3v.2l-.3 .2 .3 .3v.2l-.3 .2h-.7zM79.3 73.7h.7"/>
<path d="M80.3 77.1l-.3-.3h-.4l-.3 .5 .3 .3h.4l.3 .2v.2l-.3 .3h-.4l-.3-.3M80.7 76.8h.7l.3 .3-.3 .5 .3 .4-.3 .3h-.7zM80.7 77.6h.7M80.7 74.7h1M82.1 74h.7l.3-.3v-.4l-.3-.3h-.7v1.4M82.1 78.5h1M82.6 74l.5 .4M83.5 77.6h.5M84.5 73.3l-.3-.3h-.4l-.3 .3v.2l.3 .2h.4l.3 .3-.3 .4h-.4l-.3-.2M84.5 76.8h-1v1.5h1M84.9 73h1M85.4 73v1.4"/>
<path d="M85.9 76.8v1.5l-1-1.5v1.5M86.4 69.2h.7l.2 .2v1l-.2 .2h-.7zM86.4 74.7h.9M86.4 78.5h.9M86.4 61.6h.7l.2 .2v1l-.2 .2h-.7zM86.4 65.4h.7l.2 .3v.9l-.2 .2h-.7zM87.8 73h.7l.2 .3v.9l-.2 .2h-.7zM87.8 76.8h.7l.2 .3v.9l-.2 .3h-.7zM87.8 70.6h.9M87.8 69.7l.4-.5v1.4M87.8 62.1l.4-.5v1.4M87.8 65.9l.4-.5v1.4"/>
<path d="M87.8 66.8h.9M87.8 63h.9M89.2 77.6h.7l.2 .2v.2l-.2 .3h-.5l-.2-.3zM89.2 61.8l.2-.2h.5l.2 .2v.3l-.9 .9h.9M89.2 66.8h.9M89.2 65.9l.4-.5v1.4M90.1 73.7h-.7l-.2-.2v-.2l.2-.3h.5l.2 .3v.9l-.2 .2h-.5l-.2-.2M90.1 69.4l-.2-.2h-.5l-.2 .2v1M90.1 69.4v1l-.2 .2h-.5l-.2-.2M90.1 76.8l-.5 .3-.4 .5M90.1 69.4l-.9 1M181.8 67v-1.8l.6 .6 .6-.6v1.8"/>
<path d="M181.8 70.8v-1.8l.6 .6 .6-.6v1.8M181.8 76.7v1.4l.3 .3h.6l.3-.3v-1.4M183 73.2l-.3-.3h-.6l-.3 .3v.2l.3 .3h.6l.3 .3v.3l-.3 .3h-.6l-.3-.3M183.6 65.5l.3-.3h.5l.3 .3v1.2l-.3 .3h-.5l-.3-.3zM183.6 70.8h.5M183.6 69h.5M183.9 69v1.8M184.7 73.2l-.3-.3h-.5l-.3 .3v1.1l.3 .3h.5l.3-.3M184.7 77l-.3-.3h-.5l-.3 .3v.3l.3 .3h.5l.3 .2v.3l-.3 .3h-.5l-.3-.3M185.3 72.9v1.7h1.2M185.3 76.7h.9l.3 .3v.3l-.3 .3 .3 .2v.3l-.3 .3h-.9zM185.3 77.6h.9"/>
<path d="M185.9 69.3l-.3-.3h-.6l-.3 .3v.3l.3 .3h.6l.3 .3v.3l-.3 .3h-.6l-.3-.3M186.5 65.5l-.3-.3h-.6l-.3 .3v.3l.3 .3h.6l.3 .3v.3l-.3 .3h-.6l-.3-.3M186.8 69h.6l.3 .3v1.2l-.3 .3h-.6l-.3-.3v-1.2zM187.1 65.2h.6M187.1 67h.6M187.1 72.9v1.7M187.1 78.7h1.1M187.4 65.2v1.8M187.4 73.7l.8 .9M188.2 72.9l-1.1 1.1M188.8 77.6h.6M190 76.7h-1.2v1.7h1.2"/>
<path d="M191.7 76.7v1.7l-1.1-1.7v1.7M192.3 78.7h1.2M194.1 76.7h.9l.3 .3v1.1l-.3 .3h-.9zM195.8 77.6h.9l.3 .2v.3l-.3 .3h-.6l-.3-.3zM197 76.7l-.6 .3-.6 .6M234.4 64.6l-.3-.3h-.6l-.3 .3v1.1l.3 .3h.6l.3-.3v-.5h-.6M235 66v-1.1h.9l.3 .3v.8M237.9 64.3v1.7h-.9l-.3-.3v-.5l.3-.3h.9M77 80.6v1.2l.2 .3h.5l.2-.3v-1.2M79.3 80.9l-.2-.3h-.5l-.2 .3 .2 .5h.5l.2 .2-.2 .5h-.5l-.2-.3M79.8 80.6h.7l.3 .3-.3 .5 .3 .4-.3 .3h-.7zM79.8 81.4h.7"/>
<path d="M81.2 82.3h.9M82.6 82.1h.5M82.6 80.6h.5M82.8 80.6v1.5M84.5 80.6v1.5l-1-1.5v1.5M84.9 80.6h1M85.4 80.6v1.5M86.4 82.3h.9M87.8 80.6h.7l.2 .3v.9l-.2 .3h-.7zM90.1 80.6h-.9v.8l.4-.3h.3l.2 .3v.4l-.2 .3h-.5l-.2-.3M80.1 139.6h1.2l.2 .2v.5l-.2 .2h-1.2M80.1 127.4v1h.7l-.2-.7 .2-.3h.5l.2 .3v.4l-.2 .3"/>
<path d="M80.1 129.1l.2-.3h1l.2 .3v.7h-1.4zM80.1 137l.2-.2 .5 .2 .5-.2 .2 .2v.7h-1.4zM80.1 131.6v1M80.1 134.5v.4M80.1 134.7h1.4M80.1 133h1.4l-1.4 1h1.4M80.1 132.1h1.4M80.3 138.2l-.2 .2v.5l.5 .2 .2-.2v-.5l.2-.2h.3l.2 .2v.5l-.2 .2M80.8 137v.7M81.5 134.5v.4M81.7 130.2v1M81.7 135.4v.9"/>
<path d="M102.9 139.6h1.2l.3 .2v.5l-.3 .2h-1.2M102.9 134v.9h1.5v-.9M102.9 132.6h1.5l-1.5 .9h1.5M102.9 128.4l.8 .9M103.2 138.2l-.3 .2v.5l.5 .2 .3-.2v-.5l.2-.2h.2l.3 .2v.5l-.3 .2M103.2 136.8l.5 .2 .4-.2 .3 .2v.7h-1.5v-.7zM103.2 129.8h.9l.3 .2v.7h-1.5v-.7zM103.7 134.5v.4M103.7 137v.7M103.9 128.4l.5 .2v.5l-.3 .2h-.4v-.7zM104.6 131.2v.9M104.6 135.4v.9"/>
<path d="M125.8 139.6h1.2l.2 .2v.5l-.2 .2h-1.2M125.8 131.2v.9M125.8 131.6h1.4M126 138.2l-.2 .2v.5l.5 .2 .2-.2v-.5l.2-.2h.3l.2 .2v.5l-.2 .2M126 136.8l.5 .2 .2-.2h.3l.2 .2v.7h-1.4v-.7zM126 128.4h1l.2 .2v.7h-1.4v-.7zM126 132.6l-.2 .2v.5l.2 .2 .5-.2v-.5l.2-.2h.3l.2 .2v.5l-.2 .2M126.5 127v.7l-.2 .2-.5-.2v-.5l.2-.2h1l.2 .2v.5l-.2 .2M126.5 137v.7M126.7 134.9v-.7l-.2-.2h-.5l-.2 .2v.7h1.4M127.2 134l-.5 .5M127.4 129.8v.9"/>
<path d="M127.4 135.4v.9M148.7 139.8l.2-.2h.9l.3 .2v.7h-1.4zM148.9 136.8l-.2 .2v.5l.2 .2h.9M148.9 136.8h.9l.3 .2v.5l-.3 .2M148.9 136.8l.9 .9M150.1 138.7h-1.4l.4 .4M150.1 138.2v.9M171.5 139.8l.2-.2h1l.2 .2v.7h-1.4zM172.9 138.7h-1.4l.5 .4M172.9 136.8v.9M172.9 138.2v.9M172.9 137.2h-1.4l.5 .5"/>
<path d="M194.4 139.8l.2-.2h.9l.3 .2v.7h-1.4zM195.8 136.8v.9l-1-.9-.4 .2v.5l.2 .2M195.8 138.7h-1.4l.4 .4M195.8 138.2v.9M217.2 139.8l.2-.2h1l.2 .2v.7h-1.4zM217.9 137l-.2-.2h-.3l-.2 .2v.5l.2 .2M217.9 137l.3-.2 .4 .2v.5l-.2 .2M217.9 137v.2M218.6 138.7h-1.4l.5 .4M218.6 138.2v.9M61.8 153v1.2l.2 .2h.5l.2-.2v-1.2M64.1 153.3l-.2-.3h-.5l-.2 .5 .2 .2h.5l.2 .5-.2 .2h-.5l-.2-.2"/>
<path d="M64.6 153h.7l.2 .3-.2 .4 .2 .5-.2 .2h-.7zM64.6 153.7h.7M66 154.7h.9M67.4 154.4h.4M67.4 153h.4M67.6 153v1.4M69.3 153v1.4l-1-1.4v1.4M69.7 153h1M70.2 153v1.4M71.1 154.7h1M72.5 153h.7l.2 .3v.9l-.2 .2h-.7zM74.9 153h-1v.7l.5-.2h.2l.3 .2v.5l-.3 .2h-.5l-.2-.2"/>
<path d="M62.7 172.1v1.1l.2 .3h.5l.2-.3v-1.1M65 172.3l-.2-.2h-.5l-.2 .2 .2 .5h.5l.2 .2-.2 .5h-.5l-.2-.3M65.5 172.1h.7l.2 .2-.2 .5 .2 .4-.2 .3h-.7zM65.5 172.8h.7M66.9 173.7h.9M68.3 172.8h.5M69.3 172.1h-1v1.4h1M70.7 172.1v1.4l-1-1.4v1.4M71.1 173.7h1M72.5 172.1h.7l.2 .2v.9l-.2 .3h-.7zM73.9 172.8h.7l.3 .4-.3 .3h-.5l-.2-.3zM74.9 172.1l-.5 .2-.5 .5"/>
<path d="M61.3 191.1v1.2l.2 .2h.5l.2-.2v-1.2M63.6 191.3l-.2-.2h-.5l-.2 .2 .2 .5h.5l.2 .2-.2 .5h-.5l-.2-.2M64.1 191.1h.7l.2 .2-.2 .5 .2 .5-.2 .2h-.7zM64.1 191.8h.7M65.5 192.8h.9M66.9 192h.7l.2-.2v-.5l-.2-.2h-.7v1.4M67.4 192l.4 .5M69.3 191.3l-.3-.2h-.5l-.2 .2 .2 .5h.5l.3 .2v.3l-.3 .2h-.5l-.2-.2M69.7 191.1h1M70.2 191.1v1.4M71.1 192.8h1M72.5 191.1h.7l.2 .2v1l-.2 .2h-.7z"/>
<path d="M74.9 191.8h-.8l-.2-.2 .2-.5h.5l.3 .2v1l-.3 .2h-.5l-.2-.2"/>
</g>
<g fill="none" stroke="#000" stroke-width=".38">
<path d="M240.8 18.5h-7.6v15.2h7.6M48.4 34.7l1.9-2.9 1.9 2.9M134.1 24.2h30.5v64.8h-30.5zM174.1 23.3l1.9-2.9 1.9 2.9M179.8 34.3h7.7v2.7h-7.7zM179.8 38.1h7.7v2.7h-7.7zM195.1 35.6l1.9-1.9h4.4v7.7h-4.4l-1.9-1.9 1.9-2zM197 37.5h4.4M215.4 26.1h4.4M215.4 22.3h4.4M218.9 35.6h5.7M219.8 22.3l1.9-1.9-1.9-1.9h-4.4v11.4h4.4l1.9-1.9-1.9-1.9"/>
<path d="M219.8 22.3l1.9 1.9-1.9 1.9M50.3 40.4v5.7M85.4 56.8h5.1l1.7 1.7-1.7 1.7h-5.1zM86.8 53h3.7l1.7 1.7-1.7 1.7h-3.7zM181.7 56.6l-1.9-1.9 1.9-1.9h17.9v3.8M181.7 56.6h18.5v3.8h-18.5l-1.9-1.9zM233.2 50.9v7.6M235.1 50.9h3.8v7.6h-3.8zM240.8 50.9v7.6M42.1 68.2h6.5l1.7 1.7-1.7 1.7h-6.5zM42.6 72h6l1.7 1.7-1.7 1.8h-6zM42.6 75.8h6l1.7 1.8-1.7 1.7h-6z"/>
<path d="M75.6 72h14.9l1.7 1.7-1.7 1.8h-14.9zM76.1 79.7h14.4l1.7 1.7-1.7 1.7h-14.4zM77 75.8h13.5l1.7 1.8-1.7 1.7h-13.5zM85.4 68.2h5.1l1.7 1.7-1.7 1.7h-5.1zM85.4 60.6h5.1l1.7 1.7-1.7 1.7h-5.1zM85.4 64.4h5.1l1.7 1.7-1.7 1.7h-5.1zM181.7 68l-1.9-1.9 1.9-1.9h7.4v7.6M181.7 68h7.4M181.7 68l-1.9 1.9 1.9 1.9M181.7 71.8h8v3.8M181.7 71.8l-1.9 1.9 1.9 1.9M181.7 75.6h16.8v3.9h-16.8l-1.9-1.9z"/>
<path d="M218.9 77.6h5.7M50.3 86.1v5.7M177 92.8h5.7M227.5 99.4l1.9-2.8 1.9 2.8M242.7 99.4l1.9-2.8 1.9 2.8M70.3 104.2h5.7M79.1 126.2h3.4v14.4l-1.7 1.7-1.7-1.7zM101.9 127.1h3.5v13.5l-1.7 1.7-1.8-1.7zM124.8 125.7h3.4v14.9l-1.7 1.7-1.7-1.7zM147.6 135.5h3.5v5.1l-1.7 1.7-1.8-1.7zM170.5 135.5h3.4v5.1l-1.7 1.7-1.7-1.7zM193.4 135.5h3.4v5.1l-1.7 1.7-1.7-1.7z"/>
<path d="M216.2 135.5h3.4v5.1l-1.7 1.7-1.7-1.7zM226.5 123.3h5.7M241.7 123.3h5.7M60.9 152h14.4l1.7 1.7-1.7 1.7h-14.4zM61.8 171.1h13.5l1.7 1.7-1.7 1.7h-13.5zM60.4 190.1h14.9l1.7 1.7-1.7 1.7h-14.9z"/>
</g>
<path d="M218.7 59.3h6.1v.7h-6.1zM249.2 59.3h6v.7h-6zM218.7 60.8h6.1v.8h-6.1zM249.2 60.8h6v.8h-6zM226.3 108.8h6.1v.7h-6.1zM226.3 110.3h6.1v.8h-6.1zM241.5 108.8h6.1v.7h-6.1zM241.5 110.3h6.1v.8h-6.1z" fill="#000" stroke="#000" stroke-width=".21"/>
<path d="M235.2 29.3h2.9l.6 .6v1.2l-.6 .6h-2.9M235.8 22.3h.6l.6 .6 .6-.6h.5l.6 .6v1.8h-3.5v-1.8zM235.8 25.8l-.6 .6v1.2l.6 .6h.6l.6-.6v-1.2l.6-.6h.5l.6 .6v1.2l-.6 .6M237 22.9v1.8" fill="none" stroke="#000" stroke-width=".32"/>
<path d="M52.2 28h11.4v64.8h-11.4zM94.1 43.3h11.5v49.5h-11.5z" fill="none" stroke="#000" stroke-width=".61"/>
<g fill="#000" stroke="#000" stroke-width=".21">
<path d="M90.4 148.5l.7-.4 .6-.1v3.8a1.9 1.9 0 0 1-1.8-1.2 1.9 1.9 0 0 1 .5-2.1z" fill-rule="evenodd"/>
<path d="M92.8 148a1.9 1.9 0 0 1 1.9 1.9 1.9 1.9 0 0 1-1.9 1.9z" fill-rule="evenodd"/>
<path d="M113.2 148.5l.7-.4 .6-.1v3.8a1.9 1.9 0 0 1-1.8-1.2 1.9 1.9 0 0 1 .5-2.1z" fill-rule="evenodd"/>
<path d="M115.6 148a1.91 1.91 0 0 1 2 1.9 1.91 1.91 0 0 1-2 1.9z" fill-rule="evenodd"/>
<path d="M136.1 148.5l.7-.4 .6-.1v3.8a1.9 1.9 0 0 1-1.8-1.2 1.9 1.9 0 0 1 .5-2.1z" fill-rule="evenodd"/>
<path d="M138.5 148a1.91 1.91 0 0 1 1.9 1.9 1.91 1.91 0 0 1-1.9 1.9z" fill-rule="evenodd"/>
<path d="M158.9 148.5l.7-.4 .6-.1v3.8a1.89 1.89 0 0 1-1.8-1.2 1.89 1.89 0 0 1 .5-2.1z" fill-rule="evenodd"/>
<path d="M161.4 148a1.91 1.91 0 0 1 1.9 1.9 1.91 1.91 0 0 1-1.9 1.9z" fill-rule="evenodd"/>
<path d="M181.8 148.5l.7-.4 .6-.1v3.8a1.9 1.9 0 0 1-1.8-1.2 1.9 1.9 0 0 1 .5-2.1z" fill-rule="evenodd"/>
<path d="M184.2 148a1.9 1.9 0 0 1 1.9 1.9 1.9 1.9 0 0 1-1.9 1.9z" fill-rule="evenodd"/>
<path d="M204.6 148.5l.7-.4 .6-.1v3.8a1.9 1.9 0 0 1-1.8-1.2 1.9 1.9 0 0 1 .5-2.1z" fill-rule="evenodd"/>
<path d="M207.1 148a1.9 1.9 0 0 1 1.9 1.9 1.9 1.9 0 0 1-1.9 1.9z" fill-rule="evenodd"/>
<path d="M227.5 148.5l.7-.4 .6-.1v3.8a1.9 1.9 0 0 1-1.8-1.2 1.9 1.9 0 0 1 .5-2.1z" fill-rule="evenodd"/>
<path d="M229.9 148a1.9 1.9 0 0 1 1.9 1.9 1.9 1.9 0 0 1-1.9 1.9z" fill-rule="evenodd"/>
<path d="M90.4 167.5l.7-.3 .6-.1v3.8a1.92 1.92 0 0 1-1.8-1.3 1.92 1.92 0 0 1 .5-2.1z" fill-rule="evenodd"/>
<path d="M92.8 167.1a1.9 1.9 0 0 1 1.9 1.9 1.9 1.9 0 0 1-1.9 1.9z" fill-rule="evenodd"/>
<path d="M113.2 167.5l.7-.3 .6-.1v3.8a1.92 1.92 0 0 1-1.8-1.3 1.92 1.92 0 0 1 .5-2.1z" fill-rule="evenodd"/>
<path d="M115.6 167.1a1.91 1.91 0 0 1 2 1.9 1.91 1.91 0 0 1-2 1.9z" fill-rule="evenodd"/>
<path d="M136.1 167.5l.7-.3 .6-.1v3.8a1.92 1.92 0 0 1-1.8-1.3 1.92 1.92 0 0 1 .5-2.1z" fill-rule="evenodd"/>
<path d="M138.5 167.1a1.91 1.91 0 0 1 1.9 1.9 1.91 1.91 0 0 1-1.9 1.9z" fill-rule="evenodd"/>
<path d="M158.9 167.5l.7-.3 .6-.1v3.8a1.91 1.91 0 0 1-1.8-1.3 1.91 1.91 0 0 1 .5-2.1z" fill-rule="evenodd"/>
<path d="M161.4 167.1a1.91 1.91 0 0 1 1.9 1.9 1.91 1.91 0 0 1-1.9 1.9z" fill-rule="evenodd"/>
<path d="M181.8 167.5l.7-.3 .6-.1v3.8a1.92 1.92 0 0 1-1.8-1.3 1.92 1.92 0 0 1 .5-2.1z" fill-rule="evenodd"/>
<path d="M184.2 167.1a1.9 1.9 0 0 1 1.9 1.9 1.9 1.9 0 0 1-1.9 1.9z" fill-rule="evenodd"/>
<path d="M204.6 167.5l.7-.3 .6-.1v3.8a1.92 1.92 0 0 1-1.8-1.3 1.92 1.92 0 0 1 .5-2.1z" fill-rule="evenodd"/>
<path d="M207.1 167.1a1.9 1.9 0 0 1 1.9 1.9 1.9 1.9 0 0 1-1.9 1.9z" fill-rule="evenodd"/>
<path d="M227.5 167.5l.7-.3 .6-.1v3.8a1.92 1.92 0 0 1-1.8-1.3 1.92 1.92 0 0 1 .5-2.1z" fill-rule="evenodd"/>
<path d="M229.9 167.1a1.9 1.9 0 0 1 1.9 1.9 1.9 1.9 0 0 1-1.9 1.9z" fill-rule="evenodd"/>
<path d="M90.4 186.6l.7-.4 .6-.1v3.8a1.9 1.9 0 0 1-1.8-1.2 1.9 1.9 0 0 1 .5-2.1z" fill-rule="evenodd"/>
<path d="M92.8 186.1a1.9 1.9 0 0 1 1.9 1.9 1.9 1.9 0 0 1-1.9 1.9z" fill-rule="evenodd"/>
<path d="M113.2 186.6l.7-.4 .6-.1v3.8a1.9 1.9 0 0 1-1.8-1.2 1.9 1.9 0 0 1 .5-2.1z" fill-rule="evenodd"/>
<path d="M115.6 186.1a1.91 1.91 0 0 1 2 1.9 1.91 1.91 0 0 1-2 1.9z" fill-rule="evenodd"/>
<path d="M136.1 186.6l.7-.4 .6-.1v3.8a1.9 1.9 0 0 1-1.8-1.2 1.9 1.9 0 0 1 .5-2.1z" fill-rule="evenodd"/>
<path d="M138.5 186.1a1.91 1.91 0 0 1 1.9 1.9 1.91 1.91 0 0 1-1.9 1.9z" fill-rule="evenodd"/>
<path d="M158.9 186.6l.7-.4 .6-.1v3.8a1.89 1.89 0 0 1-1.8-1.2 1.89 1.89 0 0 1 .5-2.1z" fill-rule="evenodd"/>
<path d="M161.4 186.1a1.91 1.91 0 0 1 1.9 1.9 1.91 1.91 0 0 1-1.9 1.9z" fill-rule="evenodd"/>
<path d="M181.8 186.6l.7-.4 .6-.1v3.8a1.9 1.9 0 0 1-1.8-1.2 1.9 1.9 0 0 1 .5-2.1z" fill-rule="evenodd"/>
<path d="M184.2 186.1a1.9 1.9 0 0 1 1.9 1.9 1.9 1.9 0 0 1-1.9 1.9z" fill-rule="evenodd"/>
<path d="M204.6 186.6l.7-.4 .6-.1v3.8a1.9 1.9 0 0 1-1.8-1.2 1.9 1.9 0 0 1 .5-2.1z" fill-rule="evenodd"/>
<path d="M207.1 186.1a1.9 1.9 0 0 1 1.9 1.9 1.9 1.9 0 0 1-1.9 1.9z" fill-rule="evenodd"/>
<path d="M227.5 186.6l.7-.4 .6-.1v3.8a1.9 1.9 0 0 1-1.8-1.2 1.9 1.9 0 0 1 .5-2.1z" fill-rule="evenodd"/>
<path d="M229.9 186.1a1.9 1.9 0 0 1 1.9 1.9 1.9 1.9 0 0 1-1.9 1.9z" fill-rule="evenodd"/>
<circle cx="176" cy="28" r=".76"/>
<circle cx="225.6" cy="54.7" r=".76"/>
<circle cx="248.4" cy="54.7" r=".76"/>
<circle cx="221.7" cy="69.9" r=".76"/>
<circle cx="248.4" cy="66.1" r=".76"/>
<circle cx="80.8" cy="153.7" r=".76"/>
<circle cx="80.8" cy="149.9" r=".76"/>
<circle cx="99.8" cy="153.7" r=".76"/>
<circle cx="103.7" cy="149.9" r=".76"/>
<circle cx="122.7" cy="153.7" r=".76"/>
<circle cx="126.5" cy="149.9" r=".76"/>
<circle cx="145.5" cy="153.7" r=".76"/>
<circle cx="149.4" cy="149.9" r=".76"/>
<circle cx="168.4" cy="153.7" r=".76"/>
<circle cx="172.2" cy="149.9" r=".76"/>
<circle cx="191.3" cy="153.7" r=".76"/>
<circle cx="195.1" cy="149.9" r=".76"/>
<circle cx="214.1" cy="153.7" r=".76"/>
<circle cx="217.9" cy="149.9" r=".76"/>
<circle cx="80.8" cy="169" r=".76"/>
<circle cx="99.8" cy="172.8" r=".76"/>
<circle cx="103.7" cy="169" r=".76"/>
<circle cx="103.7" cy="172.8" r=".76"/>
<circle cx="122.7" cy="172.8" r=".76"/>
<circle cx="126.5" cy="169" r=".76"/>
<circle cx="145.5" cy="172.8" r=".76"/>
<circle cx="149.4" cy="169" r=".76"/>
<circle cx="168.4" cy="172.8" r=".76"/>
<circle cx="172.2" cy="169" r=".76"/>
<circle cx="191.3" cy="172.8" r=".76"/>
<circle cx="195.1" cy="169" r=".76"/>
<circle cx="214.1" cy="172.8" r=".76"/>
<circle cx="217.9" cy="169" r=".76"/>
<circle cx="99.8" cy="191.8" r=".76"/>
<circle cx="122.7" cy="191.8" r=".76"/>
<circle cx="126.5" cy="191.8" r=".76"/>
<circle cx="145.5" cy="191.8" r=".76"/>
<circle cx="168.4" cy="191.8" r=".76"/>
<circle cx="191.3" cy="191.8" r=".76"/>
<circle cx="214.1" cy="191.8" r=".76"/>
</g>
<g font-size="3.2">
<text x="228.4" y="19.9">D+</text>
<text x="229.2" y="23.7">D-</text>
<text x="127" y="27.5">26</text>
<text x="137.6" y="29.2">GPIN0</text>
<text x="154.3" y="29.2">VCC</text>
<text x="168.1" y="27.5">23</text>
<text x="223.9" y="27.5">VBUS</text>
<text x="56.4" y="31.3">1</text>
<text x="56.4" y="35.1">2</text>
<text x="127" y="35.1">28</text>
<text x="127" y="31.3">27</text>
<text x="137.6" y="33">GPIN1</text>
<text x="157.2" y="33">VL</text>
<text x="168.1" y="31.3">2</text>
<text x="168.1" y="35.1">21</text>
<text x="225.5" y="31.3">GND</text>
<text x="56.4" y="38.9">3</text>
<text x="127" y="38.9">29</text>
<text x="137.6" y="40.6">GPIN3</text>
<text x="137.6" y="36.8">GPIN2</text>
<text x="156.9" y="36.8">D+</text>
<text x="157.7" y="40.6">D-</text>
<text x="168.1" y="38.9">20</text>
<text x="56.4" y="42.7">4</text>
<text x="56.4" y="46.5">5</text>
<text x="98.3" y="46.5">1</text>
<text x="127" y="46.5">31</text>
<text x="127" y="42.7">30</text>
<text x="137.6" y="44.4">GPIN4VBCOMP</text>
<text x="168.1" y="42.7">22</text>
<text x="168.1" y="46.5">25</text>
<text x="56.4" y="50.4">6</text>
<text x="98.3" y="50.4">2</text>
<text x="127" y="50.4">32</text>
<text x="137.6" y="52">GPIN6</text>
<text x="137.6" y="48.2">GPIN5</text>
<text x="157.2" y="48.2">X0</text>
<text x="157.2" y="52">X1</text>
<text x="168.1" y="50.4">24</text>
<text x="56.4" y="54.2">7</text>
<text x="56.4" y="58">8</text>
<text x="98.3" y="54.2">3</text>
<text x="98.3" y="58">4</text>
<text x="128.8" y="58">4</text>
<text x="128.8" y="54.2">1</text>
<text x="137.6" y="59.6">GOUT0</text>
<text x="137.6" y="55.8">GPIN7</text>
<text x="154.5" y="59.6">RES</text>
<text x="155.9" y="55.8">INT</text>
<text x="168.1" y="54.2">18</text>
<text x="168.1" y="58">12</text>
<text x="54.7" y="65.6">10</text>
<text x="56.4" y="61.8">9</text>
<text x="98.3" y="61.8">5</text>
<text x="98.3" y="65.6">6</text>
<text x="128.8" y="65.6">6</text>
<text x="128.8" y="61.8">5</text>
<text x="137.6" y="63.5">GOUT1</text>
<text x="154.3" y="63.5">GPX</text>
<text x="168.1" y="61.8">17</text>
<text x="168.1" y="65.6">16</text>
<text x="54.9" y="69.4">11</text>
<text x="98.3" y="69.4">7</text>
<text x="128.8" y="69.4">7</text>
<text x="137.6" y="71.1">GOUT3</text>
<text x="137.6" y="67.3">GOUT2</text>
<text x="152.9" y="67.3">MOSI</text>
<text x="152.9" y="71.1">MISO</text>
<text x="168.1" y="69.4">15</text>
<text x="54.7" y="73.2">12</text>
<text x="54.7" y="77">13</text>
<text x="98.3" y="73.2">8</text>
<text x="98.3" y="77">9</text>
<text x="128.8" y="77">9</text>
<text x="128.8" y="73.2">8</text>
<text x="137.6" y="74.9">GOUT4</text>
<text x="154.5" y="74.9">SCK</text>
<text x="168.1" y="73.2">13</text>
<text x="168.1" y="77">14</text>
<text x="54.7" y="80.8">14</text>
<text x="96.6" y="80.8">10</text>
<text x="127" y="80.8">10</text>
<text x="137.6" y="82.5">GOUT6</text>
<text x="137.6" y="78.7">GOUT5</text>
<text x="153.9" y="82.5">GND</text>
<text x="156.8" y="78.7">SS</text>
<text x="168.1" y="80.8">3</text>
<text x="54.7" y="84.6">15</text>
<text x="54.7" y="88.4">16</text>
<text x="96.6" y="88.4">12</text>
<text x="96.8" y="84.6">11</text>
<text x="127.3" y="84.6">11</text>
<text x="137.6" y="86.3">GOUT7</text>
<text x="153.9" y="86.3">GND</text>
<text x="168.1" y="84.6">19</text>
<text x="86.1" y="149.4">1</text>
<text x="96.6" y="149.4">2</text>
<text x="108.9" y="149.4">1</text>
<text x="119.4" y="149.4">2</text>
<text x="131.8" y="149.4">1</text>
<text x="142.3" y="149.4">2</text>
<text x="154.6" y="149.4">1</text>
<text x="165.1" y="149.4">2</text>
<text x="177.5" y="149.4">1</text>
<text x="188" y="149.4">2</text>
<text x="200.4" y="149.4">1</text>
<text x="210.8" y="149.4">2</text>
<text x="223.2" y="149.4">1</text>
<text x="233.7" y="149.4">2</text>
<text x="86.1" y="168.4">1</text>
<text x="96.6" y="168.4">2</text>
<text x="108.9" y="168.4">1</text>
<text x="119.4" y="168.4">2</text>
<text x="131.8" y="168.4">1</text>
<text x="142.3" y="168.4">2</text>
<text x="154.6" y="168.4">1</text>
<text x="165.1" y="168.4">2</text>
<text x="177.5" y="168.4">1</text>
<text x="188" y="168.4">2</text>
<text x="200.4" y="168.4">1</text>
<text x="210.8" y="168.4">2</text>
<text x="223.2" y="168.4">1</text>
<text x="233.7" y="168.4">2</text>
<text x="86.1" y="187.5">1</text>
<text x="96.6" y="187.5">2</text>
<text x="108.9" y="187.5">1</text>
<text x="119.4" y="187.5">2</text>
<text x="131.8" y="187.5">1</text>
<text x="142.3" y="187.5">2</text>
<text x="154.6" y="187.5">1</text>
<text x="165.1" y="187.5">2</text>
<text x="177.5" y="187.5">1</text>
<text x="188" y="187.5">2</text>
<text x="200.4" y="187.5">1</text>
<text x="210.8" y="187.5">2</text>
<text x="223.2" y="187.5">1</text>
<text x="233.7" y="187.5">2</text>
</g>
</svg>
